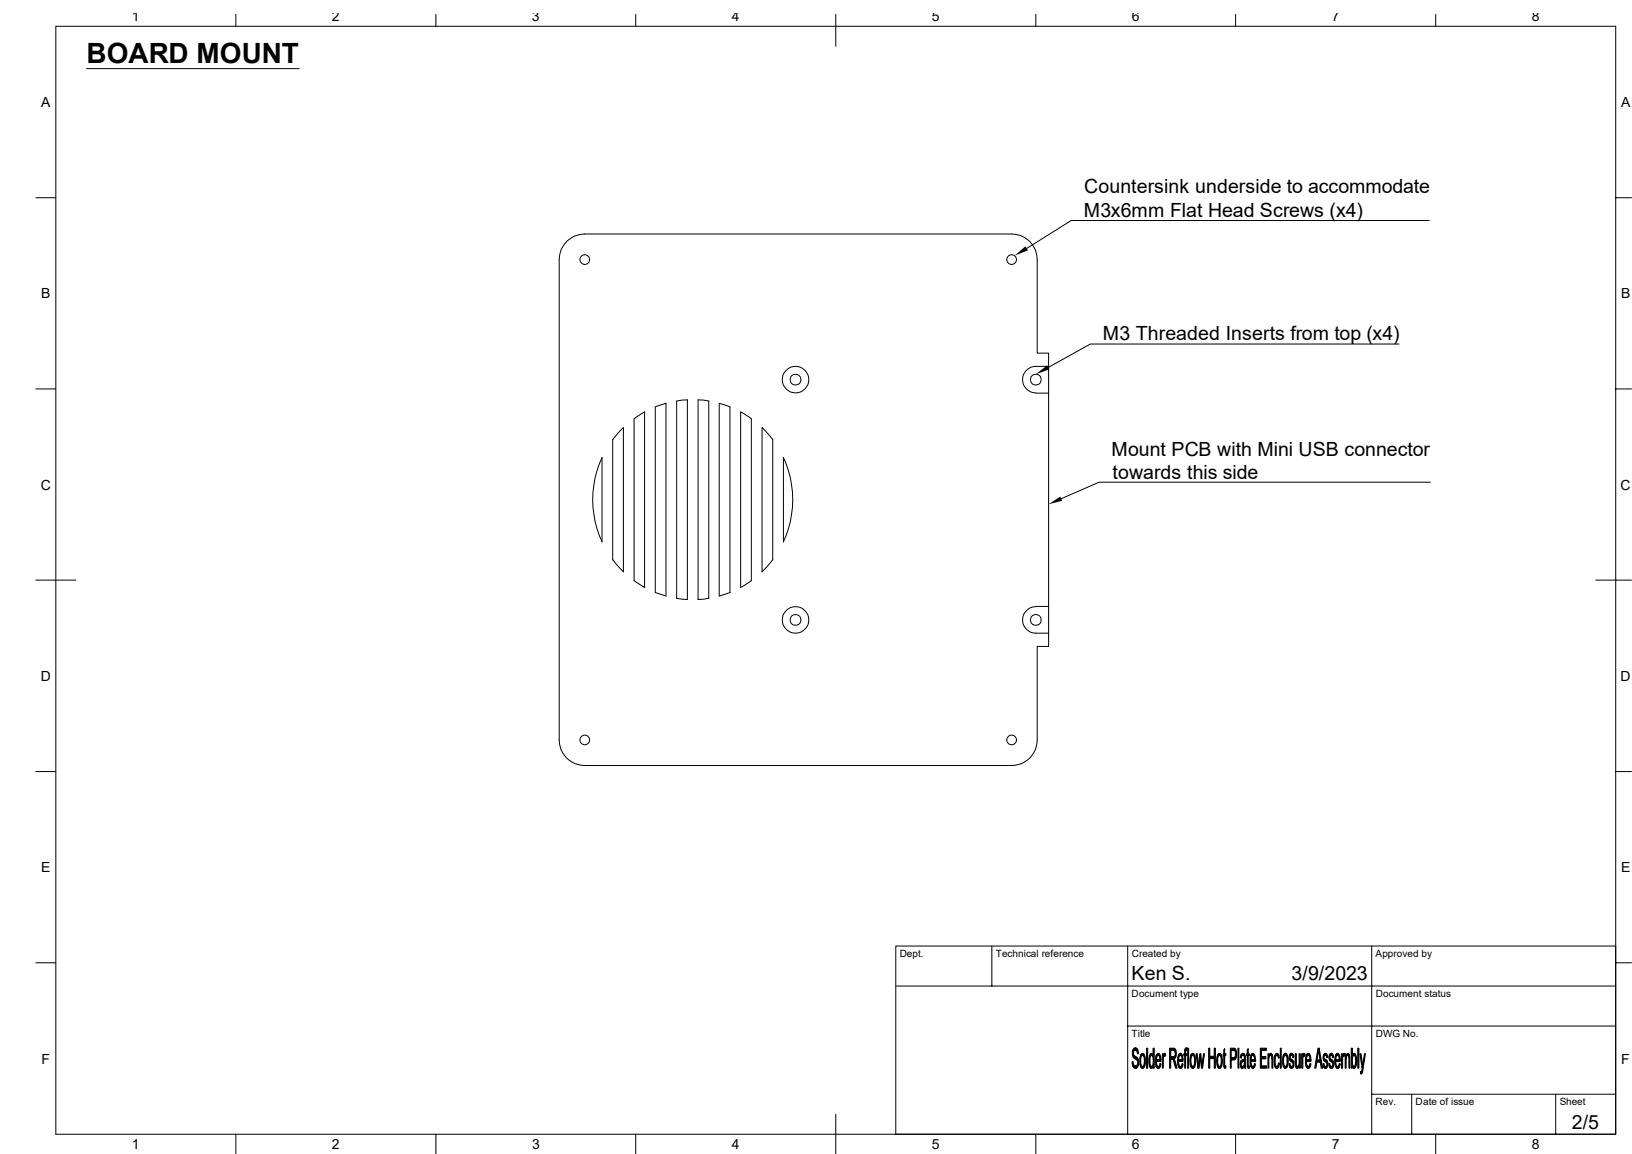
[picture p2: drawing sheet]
<svg xmlns="http://www.w3.org/2000/svg" width="297mm" height="210mm" viewBox="0 0 297 210" stroke-linecap="round" stroke-linejoin="round" font-family="sans-serif">
<g fill="none" stroke="#000" stroke-width=".18">
<path d="M10.2 4.8h283.8v201.6h-283.8zM15.7 12.5h38.7M42.9 2.6v2.2M79.3 2.6v2.2M115.7 2.6v2.2M152.1 2.6v5.8M188.5 2.6v2.2M224.9 2.6v2.2M261.3 2.6v2.2M6.5 36h3.7M294 36h2.9M260.1 40.1h-65.2l-8 5.1"/>
<path d="M6.5 70.8h3.7M113.5 77.9v26.2l-2-2.2M113.5 77.8l-2 2.2v21.9M117.3 75v31.9M117.3 75l-1.9 1.2v29.5M119.3 74.1v33.7l1.9 .7M119.3 74l1.9-.6v35.1M130.9 73.4v35.1M130.9 73.4l2 .6M132.8 74.1v33.7M138.7 77.9v26.2l1.9-2.2M138.7 77.8l1.9 2.2v21.9"/>
<path d="M190.8 66.7v-2.4h-2v-17.1a4.6 4.6 0 0 0-4.7-4.6h-77.7a4.6 4.6 0 0 0-4.6 4.6v87.5a4.6 4.6 0 0 0 4.6 4.6h77.7a4.6 4.6 0 0 0 4.7-4.6v-17.1h2v-2.4M190.8 66.7h-2.3a2.41 2.41 0 0 0-2.4 2.4 2.41 2.41 0 0 0 2.4 2.4h2.3M190.8 66.7v48.5M254.6 62.6h-56.2l-7.6 4.3M294 70.8h2.9M109.6 98.6a18.2 18.2 0 0 1 0-15.3v15.3M142.6 98.6a18.2 18.2 0 0 0 0-15.3v15.3M260.3 87.8h-60.3l-6.9 3M6.5 105.6h7.3M115.4 105.7l1.9 1.2M123.1 108.9v-35.9l2-.2v36.3M123.1 108.9l2 .2"/>
<path d="M129 108.9v-35.9l-2-.2v36.3M129 108.9l-2 .2M132.9 107.8l-2 .7M136.7 105.7l-1.9 1.2M136.7 105.7v-29.5l-1.9-1.2v31.9M188.5 110.4h2.3M188.5 110.4a2.41 2.41 0 0 0-2.4 2.4 2.41 2.41 0 0 0 2.4 2.4h2.3M290.4 105.6h6.5M6.5 140.4h3.7M294 140.4h2.9M6.5 175.2h3.7M163 179.5h131"/>
<path d="M180.5 172.2v7.3M205.2 172.2v34.2M249.6 172.2v34.2M294 172.2h-131v34.2M294 175.2h2.9M205.2 186.7h88.8M249.6 199.1h44.4M256.9 199.1v7.3M283.1 199.1v7.3M42.9 206.4v3.6M79.3 206.4v3.6M115.7 206.4v3.6"/>
<path d="M152.1 202.8v7.2M188.5 206.4v3.6M224.9 206.4v3.6M261.3 206.4v3.6"/>
<circle cx="106.4" cy="47.2" r=".88"/>
<circle cx="184.1" cy="47.2" r=".88"/>
<circle cx="144.8" cy="69.1" r=".98"/>
<circle cx="144.8" cy="69.1" r="2.42"/>
<circle cx="188.5" cy="69.1" r=".98"/>
<circle cx="144.8" cy="112.8" r=".98"/>
<circle cx="144.8" cy="112.8" r="2.42"/>
<circle cx="188.5" cy="112.8" r=".98"/>
<circle cx="106.4" cy="134.7" r=".88"/>
<circle cx="184.1" cy="134.7" r=".88"/>
</g>
<g fill="#000" stroke="#000" stroke-width=".18">
<path d="M206 193.2h.2a.67 .67 0 0 0 .5 .8h-.5z" fill-rule="evenodd"/>
<path d="M206.3 190.8a.48 .48 0 0 1 .8 .3h-.5a.71 .71 0 0 0-.3 .7 .71 .71 0 0 0 .6 .6 1.49 1.49 0 0 1-.1 2h-.4l-.2-.3 .5-.1a.78 .78 0 0 0 .3-.8 .78 .78 0 0 0-.6-.6 1.56 1.56 0 0 1-.1-1.8z" fill-rule="evenodd"/>
<path d="M206.6 191.1h.5l.1 .7h-.2l-.1-.5z" fill-rule="evenodd"/>
<path d="M207.5 192.1h.4a1.79 1.79 0 0 0-.1 1.9l.1 .1h-.3l-.2-.5z" fill-rule="evenodd"/>
<path d="M207.6 191.9a.43 .43 0 0 1 .6-.1 .43 .43 0 0 1 .2 .5v1.1a.81 .81 0 0 1-.6 1l-.2-.3h.4a1.72 1.72 0 0 0-.1-2h-.3z" fill-rule="evenodd"/>
<path d="M208.7 190.8h.2v3.6h-.2z" fill-rule="evenodd"/>
<path d="M209.3 191.8l.2-.1 .2 .1 .1 .3h-.3a2.34 2.34 0 0 0-.1 1.8l.2 .2h-.4l-.1-.6v-1.1z" fill-rule="evenodd"/>
<path d="M209.2 194.1h.6a.32 .32 0 0 1-.2 .3 .32 .32 0 0 1-.4-.3z" fill-rule="evenodd"/>
<path d="M209.8 190.8h.3v3.6h-.3v-.3h-.2a1.81 1.81 0 0 0-.1-2h.3z" fill-rule="evenodd"/>
<path d="M210.4 192.1h.4l-.2 .2-.1 .5h.8v.4h-.8v.6l.3 .3h-.4l-.1-.3v-1.1z" fill-rule="evenodd"/>
<path d="M210.6 191.8a.5 .5 0 0 1 .5 .1 .5 .5 0 0 1 .1 .5l.1 .4h-.8h.6l-.2-.6-.5-.1z" fill-rule="evenodd"/>
<path d="M210.4 194.1h.5l.2-.6 .2 .1a.61 .61 0 0 1-.7 .8z" fill-rule="evenodd"/>
<path d="M211.5 191.8h.2v.4h.2l-.2 .4v1.8h-.2z" fill-rule="evenodd"/>
<path d="M211.8 191.8h.3l-.1 .4h-.3z" fill-rule="evenodd"/>
<path d="M212.9 190.8h.8l.3 .3h-.9v1.3h.9l-.3 .3-.6 .1v1.6h-.2z" fill-rule="evenodd"/>
<path d="M213.3 192.8h.4l.5 1.6h-.2l-.5-1.5z" fill-rule="evenodd"/>
<path d="M213.5 191.1h.5l.1 .9-.1 .4h-.9h.4a.7 .7 0 0 0 0-1.3z" fill-rule="evenodd"/>
<path d="M214.5 192.1h.3l-.2 .1-.1 .6h.8v.4h-.8l.1 .6 .2 .3h-.3l-.2-.4v-.8z" fill-rule="evenodd"/>
<path d="M214.5 191.9a.39 .39 0 0 1 .5-.1 .39 .39 0 0 1 .2 .4l.1 .6h-.8h.6l-.1-.6-.1-.1h-.4z" fill-rule="evenodd"/>
<path d="M214.5 194.1h.4l.2-.6 .2 .1a.58 .58 0 0 1-.6 .8z" fill-rule="evenodd"/>
<path d="M215.6 191.1h.3l-.1 .1v.6h.2v.3h-.2v2.3h-.2v-2.3h-.2v-.3h.2z" fill-rule="evenodd"/>
<path d="M215.7 190.8l.4-.1v.4h-.5z" fill-rule="evenodd"/>
<path d="M216.2 190.8h.1v3.6h-.1z" fill-rule="evenodd"/>
<path d="M216.7 192.1h.4a1.68 1.68 0 0 0-.3 1.7l.3 .3h-.4l-.1-.2-.1-.9z" fill-rule="evenodd"/>
<path d="M216.8 191.9a.43 .43 0 0 1 .5-.1 .43 .43 0 0 1 .2 .5l.1 1.2a.78 .78 0 0 1-.6 .9l-.3-.3h.4a2.01 2.01 0 0 0 0-2h-.4z" fill-rule="evenodd"/>
<path d="M217.7 191.8h.2l.2 2-.1 .6z" fill-rule="evenodd"/>
<path d="M218.5 191.8l.3 2-.1 .6-.3-2z" fill-rule="evenodd"/>
<path d="M218.4 191.8h.1l-.3 2.6h-.2z" fill-rule="evenodd"/>
<path d="M219 191.8h.2l-.3 2.6h-.2z" fill-rule="evenodd"/>
<path d="M220 190.8h.2v1.4l.8 .5h-.8v1.7h-.2z" fill-rule="evenodd"/>
<path d="M221 190.8h.2v3.6h-.2v-1.7l-.8-.5h.8z" fill-rule="evenodd"/>
<path d="M221.5 192.1h.5a1.68 1.68 0 0 0-.3 1.7l.3 .3h-.4l-.2-.4z" fill-rule="evenodd"/>
<path d="M221.7 191.9a.42 .42 0 0 1 .4-.1 .42 .42 0 0 1 .3 .4l.1 1.3a.87 .87 0 0 1-.6 .9l-.3-.3h.4a2.01 2.01 0 0 0 0-2h-.4z" fill-rule="evenodd"/>
<path d="M222.9 190.8v1h.2v.3h-.2v1.7l.1 .2h-.3v-1.9h-.1v-.3h.1v-.7z" fill-rule="evenodd"/>
<path d="M222.7 194h.4v.4h-.3z" fill-rule="evenodd"/>
<path d="M223.9 190.8h.8l.3 .3-.9 .1v1.3h.9l-.4 .4h-.5v1.5h-.2z" fill-rule="evenodd"/>
<path d="M224.5 191.2h.5v.2v1.1h-.9h.4a.84 .84 0 0 0 .1-1.3z" fill-rule="evenodd"/>
<path d="M225.3 190.8h.2v3.6h-.2z" fill-rule="evenodd"/>
<path d="M225.8 192.1h.4l-.2 .1-.1 .4-.2-.1z" fill-rule="evenodd"/>
<path d="M225.8 193l.6 .1a.59 .59 0 0 0-.5 .4 .59 .59 0 0 0 .2 .6h.3a.38 .38 0 0 1-.4 .3 .38 .38 0 0 1-.3-.5z" fill-rule="evenodd"/>
<path d="M225.9 191.8a.47 .47 0 0 1 .6 0 .47 .47 0 0 1 .2 .6v2h-.2v-.3h-.3l.2-.4 .1-.6-.7-.1h.2a.48 .48 0 0 0 .5-.4 .48 .48 0 0 0-.2-.5h-.5z" fill-rule="evenodd"/>
<path d="M226.1 194.1h.4z" fill-rule="evenodd"/>
<path d="M227.2 190.8v1h.2v.3h-.2v1.8l.1 .1h-.3v-1.9h-.1v-.3h.1v-.7z" fill-rule="evenodd"/>
<path d="M227 194h.4v.4h-.3z" fill-rule="evenodd"/>
<path d="M227.6 192.1h.4l-.2 .1-.1 .6h.8v.4h-.8l.1 .6 .2 .3h-.4l-.1-.2v-1.5z" fill-rule="evenodd"/>
<path d="M227.7 191.9a.39 .39 0 0 1 .5-.1 .39 .39 0 0 1 .2 .4l.1 .6h-.8h.6l-.1-.6-.2-.1h-.4z" fill-rule="evenodd"/>
<path d="M227.6 194.1h.5l.2-.6 .2 .1a.58 .58 0 0 1-.7 .8z" fill-rule="evenodd"/>
<path d="M229.4 190.8h1.1v.4h-.9v1.1h.8v.4h-.8v1.3h.9v.4h-1.1z" fill-rule="evenodd"/>
<path d="M230.8 191.8h.1v.3l.2 .1-.2 .5v1.7h-.1z" fill-rule="evenodd"/>
<path d="M230.9 192.1h.3z" fill-rule="evenodd"/>
<path d="M231.1 191.8a.42 .42 0 0 1 .5 .1 .42 .42 0 0 1 0 .4v2.1h-.1l-.1-2.1-.2-.2h-.3z" fill-rule="evenodd"/>
<path d="M232.2 191.8l.2-.1 .3 .3-.4 .1-.2 .8a1.31 1.31 0 0 0 .3 1.2h-.4l-.1-.4v-1.2z" fill-rule="evenodd"/>
<path d="M232.7 193.4l.1 .1a.76 .76 0 0 1-.5 .9l-.3-.3h.4l.2-.2z" fill-rule="evenodd"/>
<path d="M232.4 192.1l.3-.1 .1 .5-.2 .1v-.4z" fill-rule="evenodd"/>
<path d="M233 190.8h.2v3.6h-.2z" fill-rule="evenodd"/>
<path d="M233.5 192.1h.4a1.79 1.79 0 0 0-.1 1.9l.1 .1h-.3l-.2-.5z" fill-rule="evenodd"/>
<path d="M233.6 191.9a.43 .43 0 0 1 .6-.1 .43 .43 0 0 1 .2 .5v1.4a.55 .55 0 0 1-.7 .7l-.1-.3h.3a2.01 2.01 0 0 0 .1-2h-.4z" fill-rule="evenodd"/>
<path d="M234.7 192l.3 .1a.55 .55 0 0 0-.1 .5 .55 .55 0 0 0 .4 .4 1.02 1.02 0 0 1-.2 1.4h-.2l-.2-.2 .4-.1a.53 .53 0 0 0 .2-.6 .53 .53 0 0 0-.5-.4l-.2-.5z" fill-rule="evenodd"/>
<path d="M234.6 193.6l.2-.1v.4l.3 .2h-.4z" fill-rule="evenodd"/>
<path d="M234.8 191.8a.44 .44 0 0 1 .5 0 .44 .44 0 0 1 .2 .5v.1l-.2 .1-.2-.4-.4-.1z" fill-rule="evenodd"/>
<path d="M235.7 191.8h.2v2l.2 .3h.3a.36 .36 0 0 1-.4 .3 .36 .36 0 0 1-.2-.5z" fill-rule="evenodd"/>
<path d="M236.1 194.1l.4-.1z" fill-rule="evenodd"/>
<path d="M236.4 191.8h.2v2.6h-.1v-.4h-.2l.1-.4z" fill-rule="evenodd"/>
<path d="M236.9 191.8h.2v.4h.2l-.2 .4v1.8h-.2z" fill-rule="evenodd"/>
<path d="M237.2 191.8h.3l-.1 .4h-.3z" fill-rule="evenodd"/>
<path d="M237.7 192.1h.4l-.3 .2v.5h.8v.4h-.9l.1 .6 .3 .3h-.4l-.1-.3v-1.2z" fill-rule="evenodd"/>
<path d="M237.8 191.9a.43 .43 0 0 1 .5-.1 .43 .43 0 0 1 .2 .5l.1 .5h-.8h.6l-.1-.6-.1-.1h-.5z" fill-rule="evenodd"/>
<path d="M237.7 194.1h.5l.2-.6 .2 .1a.61 .61 0 0 1-.7 .8z" fill-rule="evenodd"/>
<path d="M239.9 190.8h.2l-.4 2.1 .6 .4h-.7l-.1 1.1h-.2z" fill-rule="evenodd"/>
<path d="M240.1 190.8l.6 3.6h-.2l-.2-1.1-.6-.4h.5l-.3-1.7z" fill-rule="evenodd"/>
<path d="M240.8 192l.4 .1a.45 .45 0 0 0-.2 .5 .45 .45 0 0 0 .4 .3 .97 .97 0 0 1-.2 1.5h-.2l-.2-.3h.4a.51 .51 0 0 0 .3-.6 .51 .51 0 0 0-.5-.4l-.2-.4z" fill-rule="evenodd"/>
<path d="M240.7 193.6l.3-.1v.4l.2 .2h-.4z" fill-rule="evenodd"/>
<path d="M241 191.8a.44 .44 0 0 1 .5 0 .44 .44 0 0 1 .1 .5v.1l-.1 .1-.2-.4-.5-.1z" fill-rule="evenodd"/>
<path d="M241.9 192l.4 .1a.55 .55 0 0 0-.2 .5 .55 .55 0 0 0 .5 .4 1.02 1.02 0 0 1-.3 1.4h-.2l-.2-.2 .4-.1a.53 .53 0 0 0 .2-.6 .53 .53 0 0 0-.4-.4l-.2-.5z" fill-rule="evenodd"/>
<path d="M241.8 193.6l.2-.1 .1 .4 .2 .2h-.4z" fill-rule="evenodd"/>
<path d="M242.1 191.8a.44 .44 0 0 1 .5 0 .44 .44 0 0 1 .1 .5v.1l-.2 .1-.1-.4-.5-.1z" fill-rule="evenodd"/>
<path d="M243 192.1h.4l-.2 .2-.1 .5h.8v.4h-.8l.1 .6 .2 .3h-.4v-.3l-.1-1.1z" fill-rule="evenodd"/>
<path d="M243.2 191.8a.5 .5 0 0 1 .5 .1 .5 .5 0 0 1 .2 .5v.4h-.8h.6l-.2-.7h-.5z" fill-rule="evenodd"/>
<path d="M243 194.1h.5l.2-.6 .2 .1a.61 .61 0 0 1-.7 .8z" fill-rule="evenodd"/>
<path d="M244.1 191.8h.2v.3l.2 .1-.2 .3v1.9h-.2z" fill-rule="evenodd"/>
<path d="M244.3 192l.3 .1-.1 .1-.2-.1z" fill-rule="evenodd"/>
<path d="M244.5 191.7h.3l.2 .5-.7-.2z" fill-rule="evenodd"/>
<path d="M244.7 192.2l.6-.1-.3 .3v2h-.2z" fill-rule="evenodd"/>
<path d="M245.1 191.8l.3-.1 .2 .4 .1 2.3h-.2l-.1-2.2-.1-.1h-.3z" fill-rule="evenodd"/>
<path d="M245.9 190.8h.2v1.3h.3a1.37 1.37 0 0 0-.3 1.4l.2 .6h-.2v.3h-.2z" fill-rule="evenodd"/>
<path d="M246.1 194.1h.3z" fill-rule="evenodd"/>
<path d="M246.2 191.9a.34 .34 0 0 1 .4-.1 .34 .34 0 0 1 .2 .4l.1 1.3a.91 .91 0 0 1-.6 .9l-.2-.3h.3a1.75 1.75 0 0 0 0-2h-.3z" fill-rule="evenodd"/>
<path d="M247.1 190.8h.2v3.6h-.2z" fill-rule="evenodd"/>
<path d="M247.6 195h.4l-.2 .5-.2-.1z" fill-rule="evenodd"/>
<path d="M247.5 191.8h.2l.3 1.9-.1 .7z" fill-rule="evenodd"/>
<path d="M248.3 191.8h.2l-.5 3.1v.1h-.3l.2-.2z" fill-rule="evenodd"/>
</g>
<path d="M184.7 46.5l1.9-1.7 .5 .8zM188.5 68.1l2-1.6 .5 .7zM190.8 91.8l2.2-1.4 .3 .7z" fill="#000"/>
<text font-size="5.1" x="15.7" y="11.4">BOARD MOUNT</text>
<g font-size="3.6">
<text x="197.3" y="35.1">Countersink underside to accommodate</text>
<text x="197.2" y="39.4">M3x6mm Flat Head Screws (x4)</text>
<text x="200.7" y="61.8">M3 Threaded Inserts from top (x4)</text>
<text x="202.3" y="83">Mount PCB with Mini USB connector</text>
<text x="202.5" y="87.2">towards this side</text>
<text x="206" y="178.4">Ken S.</text>
<text x="235" y="178.4">3/9/2023</text>
<text x="286.1" y="205.4">2/5</text>
</g>
<g font-size="2.5">
<text x="24" y="3.9">1</text>
<text x="60.4" y="3.9">2</text>
<text x="96.8" y="3.9">3</text>
<text x="133.2" y="3.9">4</text>
<text x="169.6" y="3.9">5</text>
<text x="206" y="3.9">6</text>
<text x="242.4" y="3.9">7</text>
<text x="278.8" y="3.9">8</text>
<text x="7.5" y="19.5">A</text>
<text x="295" y="19.5">A</text>
<text x="7.5" y="54.3">B</text>
<text x="295" y="54.3">B</text>
<text x="7.5" y="89.1">C</text>
<text x="294.9" y="89.1">C</text>
<text x="7.5" y="123.9">D</text>
<text x="294.9" y="123.9">D</text>
<text x="7.5" y="158.7">E</text>
<text x="295" y="158.7">E</text>
<text x="7.6" y="193.5">F</text>
<text x="295.1" y="193.5">F</text>
<text x="24" y="209.1">1</text>
<text x="60.4" y="209.1">2</text>
<text x="96.8" y="209.1">3</text>
<text x="133.2" y="209.1">4</text>
<text x="169.6" y="209.1">5</text>
<text x="206" y="209.1">6</text>
<text x="242.4" y="209.1">7</text>
<text x="278.8" y="209.1">8</text>
</g>
<g font-size="1.8">
<text x="163.7" y="174.2">Dept.</text>
<text x="181.2" y="174.2">Technical reference</text>
<text x="206" y="174.2">Created by</text>
<text x="250.4" y="174.2">Approved by</text>
<text x="206" y="181.5">Document type</text>
<text x="250.4" y="181.5">Document status</text>
<text x="206" y="188.8">Title</text>
<text x="250.4" y="188.8">DWG No.</text>
<text x="250.4" y="201.2">Rev.</text>
<text x="257.6" y="201.2">Date of issue</text>
<text x="283.9" y="201.2">Sheet</text>
</g>
</svg>
